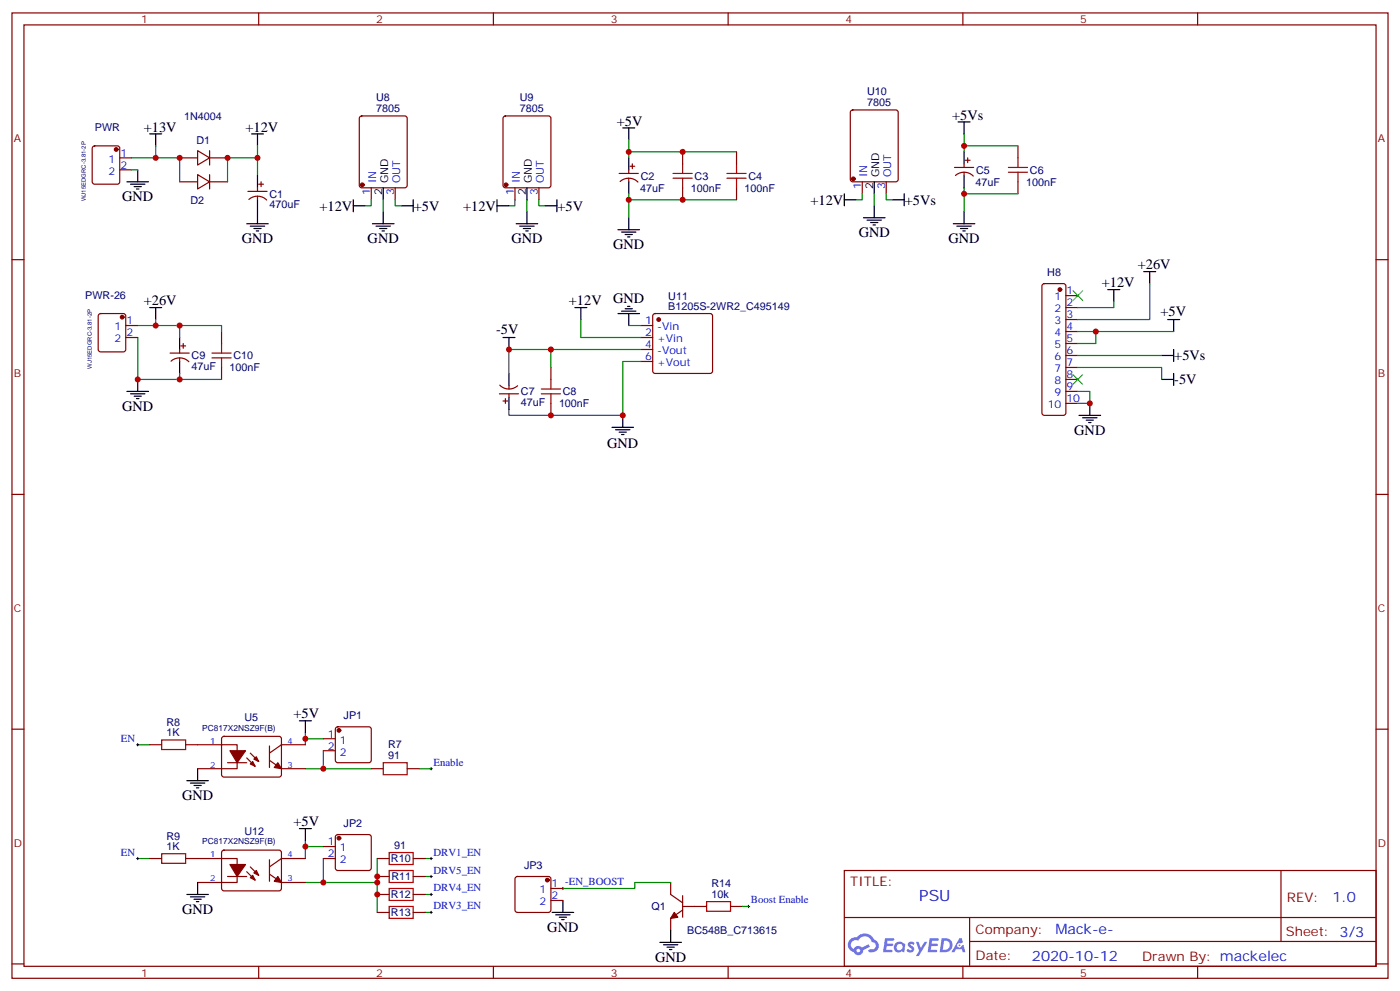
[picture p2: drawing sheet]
<svg xmlns="http://www.w3.org/2000/svg" width="412mm" height="292mm" viewBox="0 0 412 292" stroke-linecap="round" stroke-linejoin="round" font-family="sans-serif">
<g fill="none" stroke="#870000" stroke-width=".35">
<path d="M3.5 3.8h405.4v284.3h-405.4zM7.1 7.3h398.2v277.3h-398.2zM76.2 3.8v3.5M145.3 3.8v3.5M214.5 3.8v3.5M283.6 3.8v3.5M352.8 3.8v3.5M3.5 76.5h3.6M405.3 76.5h3.6M3.5 145.6h3.6M405.3 145.6h3.6M3.5 214.8h3.6"/>
<path d="M405.3 214.8h3.6M248.7 256.4h156.6v28.2h-156.6zM377.3 256.4v20.9M248.7 270.2h156.5M285.6 277.3h119.6M285.6 270.2v14.2M3.5 283.9h3.6M76.2 284.6v3.5M145.3 284.6v3.5M214.5 284.6v3.5M283.6 284.6v3.5M352.8 284.6v3.5"/>
<path d="M405.3 283.9h3.6"/>
</g>
<g fill="#5487ff">
<path d="M267.7 277.6a1.22 1.22 0 0 1 1.7 .2l-.4 .6a.47 .47 0 0 0-.3-.4 .47 .47 0 0 0-.5 .2l.1 .2a1.14 1.14 0 0 1 .8 1.8 1.14 1.14 0 0 1-1.9 0l-.2-.2 .5-.6 .7 .5a.29 .29 0 0 0 .3-.3 .29 .29 0 0 0-.2-.3 1.04 1.04 0 0 1-.6-1.7z"/>
<path d="M260.7 276.3h2.4l.3 .2-.2 .5-1.8 .1-.1 .8h1.5l.3 .4-.3 .4h-1.6l-.2 1.1h1.7l.2 .3-.2 .3-2.6 .1z"/>
<path d="M273.8 276.3h2.4l.3 .2-.1 .5-1.8 .1-.2 .8h1.6l.3 .4-.4 .4h-1.6l-.1 1.1h1.7l.2 .3-.2 .3-2.6 .1z"/>
<path d="M282.6 276.3h.7l.3 1.3-.6 .3a.69 .69 0 0 0-1 .3 .69 .69 0 0 0 .4 .9 .69 .69 0 0 0 .9-.6l.5-.2 .6 2.2h-.8l-.2-.9h-1.8l-.5 .9h-.8z"/>
<path d="M269.8 277.4h.8l.6 1.8 1.1-1.8h.9l-2.6 4.2h-.8l.9-1.5z"/>
<path d="M277.4 276.3l-.6 4.2h1.3a2.11 2.11 0 0 0 2.5-2.1 2.11 2.11 0 0 0-2.5-2.1zM278.1 277.1a1.39 1.39 0 0 1 1.7 1.4 1.39 1.39 0 0 1-1.8 1.3h-.3z"/>
<path d="M263.7 277.9a1.54 1.54 0 0 0-.1 2.2 1.54 1.54 0 0 0 2.2 .1l.6 .3 .3-2.3-.2-.3h-.4a1.49 1.49 0 0 0-2.4 0zM264 278.9a.94 .94 0 0 1 1.8 0 .94 .94 0 0 1-1.8 0z"/>
<path d="M250.4 276.7a2.18 2.18 0 0 0 1.1 3.7 1.44 1.44 0 0 0 1.6 .9 1.44 1.44 0 0 0 1.2-1.4l2-1.1-.5-.7-1.9 1a1.47 1.47 0 0 0-2.4 .4 1.39 1.39 0 0 1-.7-1.9 1.39 1.39 0 0 1 2-.5 2.12 2.12 0 0 1 2.2-1.3 2.12 2.12 0 0 1 1.9 1.7 1.14 1.14 0 0 1 1.1 1.4 1.14 1.14 0 0 1-1.7 .7 .43 .43 0 0 0-.5 .4 .43 .43 0 0 0 .4 .5 1.98 1.98 0 0 0 2.5-1.2 1.98 1.98 0 0 0-1.2-2.6 3.1 3.1 0 0 0-5.3-.6l-.9 .1zM252.3 280a.55 .55 0 0 1 1.1 0 .55 .55 0 0 1-1.1 0z"/>
<circle cx="282.6" cy="278.4" r=".26"/>
</g>
<g fill="none" stroke="#000" stroke-width=".35">
<path d="M44.1 39.4h3.5M45.9 39.4v3.6M74.1 39.4h3.5M75.8 39.4v3.6M183.4 37.7h3.6M185.2 37.7v3.5M282.2 35.9h3.6M284 35.9v3.5M37.4 53.6h6.3M38.5 54.3h4.2M39.5 55h2.1M40.2 55.7h.7"/>
<path d="M40.6 50v3.6M75.8 51.8v3.5M75.8 58.8v7.1M104.1 58.8v3.6M112.9 55.3v3.5M121.7 58.8v3.6M146.4 58.8v3.6M155.2 55.3v3.5M164 58.8v3.6M185.2 46.5v3.5M185.2 53.6v3.5M248.7 58.8h3.5"/>
<path d="M248.7 57.1v3.5M257.5 53.6v3.5M262.8 58.8h3.5M266.3 57.1v3.5M284 44.7v3.6M284 51.8v3.5M72.7 65.9h6.3M73.7 66.6h4.3M74.8 67.3h2.1M75.5 68h.7M104.1 60.6h3.5M109.7 65.9h6.4"/>
<path d="M110.8 66.6h4.2M111.8 67.3h2.1M112.5 68h.7M112.9 62.4v3.5M118.2 60.6h3.5M146.4 60.6h3.5M152 65.9h6.4M153.1 66.6h4.2M154.2 67.3h2.1M154.9 68h.7M155.2 62.4v3.5M160.5 60.6h3.5"/>
<path d="M182 67.7h6.4M183.1 68.4h4.2M184.1 69.1h2.2M184.9 69.8h.7M185.2 64.1v3.6M254.4 64.1h6.3M255.4 64.8h4.2M256.5 65.5h2.1M257.2 66.3h.7M257.5 60.6v3.5M280.8 65.9h6.4M281.9 66.6h4.2"/>
<path d="M282.9 67.3h2.1M283.6 68h.7M284 62.4v3.5M44.1 90.6h3.5M45.9 90.6v3.5M52.9 99.4v3.5M148.2 99.4h3.5M149.9 99.4v3.5M169.3 90.6h3.6M171.1 90.6v3.5M182 92.4h6.4M183.1 91.7h4.2"/>
<path d="M184.1 90.9h2.2M184.9 90.2h.7M185.2 92.4v3.5M326.3 85.3h3.5M328.1 85.3v3.5M336.9 80h3.5M338.7 80v3.5M344 94.1h3.5M345.7 94.1v3.5M37.4 115.3h6.3M38.5 116h4.2M39.5 116.7h2.1"/>
<path d="M40.2 117.4h.7M40.6 111.8v3.5M52.9 106.5v3.5M149.9 110v3.5M149.9 117.1v3.5M321 118.8v3.5M342.2 104.7h3.5M342.2 111.8h3.5M345.7 102.9v3.6M345.7 110v3.5M180.3 125.9h6.3M181.3 126.6h4.3"/>
<path d="M182.4 127.3h2.1M183.1 128h.7M183.4 122.3v3.6M317.9 122.3h6.3M318.9 123h4.2M320 123.8h2.1M320.7 124.5h.7M88.2 212.3h3.5M90 212.3v3.5M55 229.9h6.4M56.1 230.6h4.2M57.1 231.4h2.2"/>
<path d="M57.9 232.1h.7M58.2 226.4v3.5M58.2 259.9v3.6M88.2 244.1h3.5M90 244.1v3.5M55 263.5h6.4M56.1 264.2h4.2M57.1 264.9h2.2M57.9 265.6h.7M162.6 268.7h6.4M163.7 269.5h4.2M164.7 270.2h2.2"/>
<path d="M165.5 270.9h.7M165.8 265.2v3.5M194.4 277.6h6.3M195.4 278.3h4.3M196.5 279h2.1M197.2 279.7h.7M197.6 274v3.6"/>
</g>
<g fill="none" stroke="#870000" stroke-width=".35">
<path d="M106.1 34.4l.4-.3h12.7l.7 .5v20l-.4 .7h-13l-.6-.4-.1-20zM148.4 34.4l.5-.3h12.7l.6 .5 .1 20-.5 .7h-12.9l-.7-.4v-20zM250.7 32.6l.5-.2h12.7l.6 .4 .1 20-.5 .7-12.9 .1-.7-.5v-20zM27.4 43.2l.5-.2h6.7l.5 .2 .2 .5v9.9l-.3 .5-.4 .2h-6.7l-.5-.3-.2-.4v-9.9zM35.3 46.5h3.5M35.3 50h3.5M52.9 46.5h5.3M52.9 53.6h5.3M58.2 44.4l3.5 2.1-3.5 2.1zM58.2 51.4l3.5 2.2-3.5 2.1zM61.7 46.5h5.3M61.7 44.4v4.2"/>
<path d="M61.7 51.4v4.3M61.7 53.6h5.3M73 56.4h5.7M73.3 58.8a3.8 3.8 0 0 1 5.3 .1M75.8 55.3v1.1M75.8 57.8v1M76.2 54.3h1.4M76.9 53.6v1.4M109.4 55.3v3.5M116.4 55.3v3.5M151.7 55.3v3.5M158.7 55.3v3.5"/>
<path d="M182.4 51.1h5.6M182.7 53.5a3.8 3.8 0 0 1 5.2 .1M185.2 50v1.1M185.2 52.5v1.1M185.6 49h1.4M186.3 48.3v1.4M201.1 44.7v3.6M201.1 55.3v3.5M217 44.7v3.6M217 55.3v3.5M254 53.6v3.5M261.1 53.6v3.5"/>
<path d="M281.2 49.3h5.6M281.4 51.7a3.8 3.8 0 0 1 5.3 .2M284 48.3v1M284 50.7v1.1M284.3 47.2h1.5M285 46.5v1.4M299.9 43v3.5M299.9 53.6v3.5M29.2 92.6l.4-.2h6.7l.5 .2 .2 .5v9.8l-.2 .5-.5 .2h-6.7l-.5-.2-.2-.5v-9.8zM37 99.4h3.6M37 95.9h3.6M65.3 97.6v3.6"/>
<path d="M188.7 99.4h3.6M188.7 95.9h3.6M192.5 92.6l.5-.2h16.2l.5 .2 .2 .5v16.2l-.2 .5-.5 .2h-16.2l-.5-.2-.2-.5v-16.2zM307.2 83.7l.4-.2h5.7l.5 .2 .2 .5v37.4l-.3 .5-.4 .2h-5.7l-.5-.2-.2-.5v-37.4zM314 87.1h3.5M314 90.6h3.5M314 94.1h3.5M314 97.6h3.5M50.1 104h5.6M50.4 106.4a3.8 3.8 0 0 1 5.2 .1M52.9 102.9v1.1M52.9 105.4v1.1"/>
<path d="M53.3 101.9h1.4M54 101.2v1.4M65.3 108.2v3.6M147.1 116h5.7M147.2 113.4a3.8 3.8 0 0 0 5.3 .2M148.2 118.1h1.4M148.9 117.4v1.4M149.9 113.5v1.1M149.9 116v1.1M162.3 108.2v3.6M162.3 118.8v3.5M188.7 106.5h3.6"/>
<path d="M188.7 102.9h3.6M314 101.2h3.5M314 104.7h3.5M314 108.2h3.5M314 111.8h3.5M314 115.3h3.5M314 118.8h3.5M44.1 219.4h3.5M54.7 219.4h15.1v7h-11.6M65.5 217.1l.5-.2h16.5l.4 .7-.1 10.9-.6 .4-16.5-.1-.4-.6v-10.6zM79.4 219.7v6.4M90 219.4h-7.1l-3.5 2.4"/>
<path d="M95.2 217.6h3.6M99 214.3l.5-.2h9.2l.5 .2 .2 .5v9.1l-.3 .5-.4 .2h-9.2l-.5-.2-.2-.5v-9.1zM67 224.6h5.7M72.7 223.2l2.4 2.5M73.7 221.8l2.5 2.5M79.4 223.9l3.5 2.5h7.1M95.2 221.1h3.6M109.4 226.4h3.5M119.9 226.4h3.6M44.1 252.9h3.5M54.7 252.9h15.1v7h-11.6M65.5 250.6l.5-.2 16.5 .1 .4 .6-.1 10.9-.6 .4-16.5-.1-.4-.6v-10.6z"/>
<path d="M67 258.2h5.7M72.7 256.8l2.4 2.4M73.7 255.3l2.5 2.5M79.4 257.5l3.5 2.4h7.1M79.4 253.2v6.4M90 252.9h-7.1l-3.5 2.4M95.2 252.9h3.6M95.2 249.3h3.6M99 246l.5-.2h9.2l.5 .2 .2 .5v9.2l-.3 .5-.4 .2h-9.2l-.5-.2-.2-.5v-9.2zM111.1 258.2h3.6M111.1 252.9h3.6M121.7 258.2h3.5"/>
<path d="M121.7 252.9h3.5M151.9 258.4l.5-.2h9.2l.5 .2 .2 .5v9.1l-.3 .5-.4 .2h-9.2l-.5-.2-.2-.5v-9.1zM197.6 259.9v3.6l3.5 2.4M111.1 268.7h3.6M111.1 263.5h3.6M121.7 268.7h3.5M121.7 263.5h3.5M162.3 261.7h3.5M162.3 265.2h3.5M201.1 263.8v6.4M201.1 267h7M201.1 268l-3.5 2.5v3.5"/>
<path d="M215.2 267h3.5"/>
</g>
<g fill="none" stroke="#008700" stroke-width=".35">
<path d="M284 39.4v5.3M38.8 46.5h14.1v7.1M38.8 50h1.8M45.9 43v3.5M75.8 51.8v-5.3h-8.8v7.1M75.8 43v3.5M109.4 58.8v1.8h-1.8M112.9 58.8v3.6M116.4 58.8v1.8h1.8M151.7 58.8v1.8h-1.8M155.2 58.8v3.6M158.7 58.8v1.8h1.8"/>
<path d="M185.2 44.7h31.8M185.2 58.8h31.8M185.2 41.2v5.3M185.2 57.1v7M254 57.1v1.7h-1.8M257.5 57.1v3.5M261.1 57.1v1.7h1.7M284 55.3v7.1M284 43h15.9M284 57.1h15.9M40.6 99.4v12.4h24.7M45.9 94.1v1.8h-5.3"/>
<path d="M45.9 95.9h19.4v1.7M52.9 95.9v3.5M171.1 94.1v5.3h17.6M185.2 95.9h3.5M317.5 97.6h28.2M322.8 97.6v3.6h-5.3M328.1 88.8v1.8h-10.6M338.7 83.5v10.6h-21.2M52.9 110v1.8M162.3 102.9v5.3M188.7 106.5h-5.3v15.8h-33.5v-1.7M188.7 102.9h-38.8v7.1"/>
<path d="M317.5 115.3h3.5v3.5h-3.5M317.5 108.2h24.7v3.6M317.5 104.7h24.7M40.6 219.4h3.5M90 215.8v3.6M90 217.6h5.2M90 226.4h19.4M95.2 221.1v5.3M123.5 226.4h3.5M40.6 252.9h3.5M90 249.3h5.2M90 247.6v5.3"/>
<path d="M95.2 252.9v7M111.1 252.9v7h-21.1M111.1 259.9v8.8M125.2 258.2h1.8M125.2 252.9h1.8M197.6 259.9h-10.6v1.8h-21.2M125.2 263.5h1.8M125.2 268.7h1.8M218.7 267h1.8"/>
</g>
<g fill="none" stroke="#a10000" stroke-width=".35">
<path d="M198.3 52.5h5.6M198.3 51.1h5.6M201.1 48.3v2.8M201.1 52.5v2.8M214.1 52.5h5.7M214.1 51.1h5.7M217 48.3v2.8M217 52.5v2.8M297 50.7h5.7M297 49.3h5.7M299.9 46.5v2.8M299.9 50.7v2.9"/>
<path d="M62.4 105.4h5.7M62.4 104h5.7M65.3 101.2v2.8M65.3 105.4v2.8M159.5 116h5.6M159.5 114.6h5.6M162.3 111.8v2.8M162.3 116v2.8M47.6 217.9h7.1v2.9h-7.1zM112.9 224.6h7v3.6h-7zM47.6 251.5h7.1v2.8h-7.1zM114.7 256.4h7v3.5h-7z"/>
<path d="M114.7 251.1h7v3.5h-7zM114.7 267h7v3.5h-7zM114.7 261.7h7v3.5h-7zM208.1 265.6h7.1v2.8h-7.1z"/>
</g>
<g fill="#870000" stroke="#870000" stroke-width=".35">
<path d="M81.8 258.2l1.1 1.7-2.1-.3z"/>
<path d="M74.4 257.8l.7 1.4-1.4-.7z"/>
<path d="M74.8 257.1l.7-.7 .7 1.4z"/>
<path d="M67.7 254.6h4.6l-2.5 3.6z"/>
<path d="M81.8 224.6l1.1 1.8-2.1-.3z"/>
<path d="M73.7 225l.7-.7 .7 1.4z"/>
<path d="M74.8 223.6l.7-.7 .7 1.4z"/>
<path d="M67.7 221.1h4.6l-2.5 3.5z"/>
<path d="M198.6 268.7l1.1 1.5-2.1 .3z"/>
<circle cx="106.7" cy="54.4" r=".53"/>
<circle cx="149" cy="54.4" r=".53"/>
<circle cx="251.4" cy="52.7" r=".53"/>
<circle cx="194" cy="94.1" r=".53"/>
<circle cx="312.2" cy="85.3" r=".53"/>
<circle cx="161.2" cy="259.2" r=".53"/>
<circle cx="99.8" cy="215.1" r=".53"/>
<circle cx="99.8" cy="246.9" r=".53"/>
<circle cx="36" cy="93.4" r=".53"/>
<circle cx="34.2" cy="44" r=".53"/>
</g>
<g fill="none" stroke="#000" stroke-width=".29">
<path d="M40.2 219.4h.7M40.6 219v.7M126.6 226.4h.8M127 226.1v.7M40.2 252.9h.7M40.6 252.5v.7M126.6 258.2h.8M126.6 252.9h.8M127 252.5v.7M127 257.8v.7M126.6 268.7h.8M126.6 263.5h.8"/>
<path d="M127 263.1v.7M127 268.4v.7M165.5 261.7h.7M165.8 261.3v.7M220.1 267h.7M220.5 266.6v.7"/>
</g>
<path d="M316.1 85.7l2.8 2.8M318.9 85.7l-2.8 2.8M316.1 110.3l2.8 2.9M318.9 110.3l-2.8 2.9" fill="none" stroke="#3c3" stroke-width=".35"/>
<g fill="#c00">
<circle cx="52.9" cy="46.5" r=".88"/>
<circle cx="67" cy="46.5" r=".88"/>
<circle cx="75.8" cy="46.5" r=".88"/>
<circle cx="185.2" cy="44.7" r=".88"/>
<circle cx="185.2" cy="58.8" r=".88"/>
<circle cx="201.1" cy="44.7" r=".88"/>
<circle cx="201.1" cy="58.8" r=".88"/>
<circle cx="284" cy="43" r=".88"/>
<circle cx="284" cy="57.1" r=".88"/>
<circle cx="183.4" cy="122.3" r=".88"/>
<circle cx="162.3" cy="122.3" r=".88"/>
<circle cx="162.3" cy="102.9" r=".88"/>
<circle cx="149.9" cy="102.9" r=".88"/>
<circle cx="45.9" cy="95.9" r=".88"/>
<circle cx="40.6" cy="111.8" r=".88"/>
<circle cx="52.9" cy="95.9" r=".88"/>
<circle cx="52.9" cy="111.8" r=".88"/>
<circle cx="111.1" cy="263.5" r=".88"/>
<circle cx="111.1" cy="259.9" r=".88"/>
<circle cx="111.1" cy="258.2" r=".88"/>
<circle cx="95.3" cy="259.9" r=".88"/>
<circle cx="90" cy="249.3" r=".88"/>
<circle cx="90" cy="217.6" r=".88"/>
<circle cx="95.3" cy="226.4" r=".88"/>
<circle cx="45.9" cy="46.5" r=".88"/>
<circle cx="321" cy="118.8" r=".88"/>
<circle cx="322.8" cy="97.6" r=".88"/>
</g>
<text font-size="4.6" fill="#00f" x="270.8" y="265.4">PSU</text>
<g font-size="4.2">
<text x="280.5" y="35.2">+5Vs</text>
<text x="42.3" y="38.7">+13V</text>
<text x="72.3" y="38.7">+12V</text>
<text x="181.7" y="37">+5V</text>
<text x="36" y="59.2">GND</text>
<text x="94.1" y="62">+12V</text>
<text x="121.9" y="62">+5V</text>
<text x="136.4" y="62">+12V</text>
<text x="164.2" y="62">+5V</text>
<text x="238.7" y="60.3">+12V</text>
<text x="266.5" y="60.3">+5Vs</text>
<text x="71.3" y="71.5">GND</text>
<text x="108.3" y="71.5">GND</text>
<text x="150.6" y="71.5">GND</text>
<text x="252.9" y="69.8">GND</text>
<text x="279.4" y="71.5">GND</text>
<text x="180.6" y="73.3">GND</text>
<text x="335.1" y="79.3">+26V</text>
<text x="42.3" y="89.9">+26V</text>
<text x="167.6" y="89.9">+12V</text>
<text x="180.6" y="89.1">GND</text>
<text x="324.6" y="84.6">+12V</text>
<text x="341.8" y="92.9">+5V</text>
<text x="146.1" y="98.3">-5V</text>
<text x="345.9" y="106.1">+5Vs</text>
<text x="345.9" y="113.1">-5V</text>
<text x="36" y="120.9">GND</text>
<text x="178.9" y="131.9">GND</text>
<text x="316.4" y="128">GND</text>
<text x="86.4" y="211.6">+5V</text>
<text x="53.6" y="235.6">GND</text>
<text x="86.4" y="243.3">+5V</text>
<text x="53.6" y="269.1">GND</text>
<text x="161.2" y="274.4">GND</text>
<text x="193" y="283.2">GND</text>
</g>
<g font-size="4.2" fill="#00f">
<text x="392.5" y="265.7">1.0</text>
<text x="310.9" y="275.2">Mack-e-</text>
<text x="304" y="283">2020-10-12</text>
</g>
<g font-size="3.9" fill="#800">
<text x="250.5" y="261">TITLE:</text>
<text x="379.1" y="265.7">REV:</text>
<text x="287.4" y="275.2">Company:</text>
<text x="378.7" y="275.8">Sheet: 3/3</text>
<text x="287.4" y="282.9">Date:</text>
<text x="336.4" y="282.9">Drawn By: mackelec</text>
</g>
<g font-size="3.2" fill="#800">
<text x="41.6" y="6.8">1</text>
<text x="110.8" y="6.8">2</text>
<text x="179.9" y="6.8">3</text>
<text x="249.1" y="6.8">4</text>
<text x="318.2" y="6.8">5</text>
<text x="4.1" y="41.9">A</text>
<text x="405.9" y="41.9">A</text>
<text x="4.1" y="111.1">B</text>
<text x="405.9" y="111.1">B</text>
<text x="4.1" y="180.2">C</text>
<text x="405.9" y="180.2">C</text>
<text x="4.1" y="249.3">D</text>
<text x="405.9" y="249.3">D</text>
<text x="41.6" y="287.6">1</text>
<text x="110.8" y="287.6">2</text>
<text x="179.9" y="287.6">3</text>
<text x="249.1" y="287.6">4</text>
<text x="318.2" y="287.6">5</text>
</g>
<g font-size="3.2" fill="#000080">
<text x="110.8" y="29.9">U8</text>
<text x="153.1" y="29.9">U9</text>
<text x="255.4" y="28.1">U10</text>
<text x="54.2" y="35.3">1N4004</text>
<text x="110.8" y="33.1">7805</text>
<text x="153.1" y="33.1">7805</text>
<text x="255.4" y="31.3">7805</text>
<text x="27.9" y="38.6">PWR</text>
<text x="57.9" y="42.3">D1</text>
<text x="188.7" y="52.9">C2</text>
<text x="204.6" y="52.9">C3</text>
<text x="220.5" y="52.9">C4</text>
<text x="287.5" y="51.2">C5</text>
<text x="303.4" y="51.1">C6</text>
<text x="56.1" y="60">D2</text>
<text x="79.4" y="58.2">C1</text>
<text x="188.6" y="56.5">47uF</text>
<text x="203.5" y="56.5">100nF</text>
<text x="219.3" y="56.5">100nF</text>
<text x="287.4" y="54.7">47uF</text>
<text x="302.2" y="54.7">100nF</text>
<text x="79.4" y="61.4">470uF</text>
<text x="308.5" y="81.2">H8</text>
<text x="25.1" y="88">PWR-26</text>
<text x="196.8" y="88.2">U11</text>
<text x="196.8" y="91.2">B1205S-2WR2_C495149</text>
<text x="56.4" y="105.9">C9</text>
<text x="68.8" y="105.8">C10</text>
<text x="56.4" y="109">47uF</text>
<text x="67.7" y="109.4">100nF</text>
<text x="153.5" y="119.6">47uF</text>
<text x="153.5" y="116.4">C7</text>
<text x="164.7" y="120">100nF</text>
<text x="165.8" y="116.4">C8</text>
<text x="49.1" y="213.8">R8</text>
<text x="72" y="212.3">U5</text>
<text x="101.2" y="211.7">JP1</text>
<text x="49" y="216.9">1K</text>
<text x="114.3" y="220.4">R7</text>
<text x="114.3" y="223.6">91</text>
<text x="72" y="245.8">U12</text>
<text x="101.2" y="243.5">JP2</text>
<text x="49" y="250.4">1K</text>
<text x="49.1" y="247.3">R9</text>
<text x="116.1" y="250">91</text>
<text x="115.2" y="254">R10</text>
<text x="154.4" y="255.8">JP3</text>
<text x="115.3" y="259.3">R11</text>
<text x="209.6" y="261.4">R14</text>
<text x="115.2" y="269.9">R13</text>
<text x="115.2" y="264.6">R12</text>
<text x="191.9" y="268">Q1</text>
<text x="209.6" y="264.5">10k</text>
<text x="202.5" y="275.2">BC548B_C713615</text>
</g>
<g font-size="3.2" fill="#00f">
<text x="32" y="47.9">1</text>
<text x="35.5" y="46.1">1</text>
<text x="32" y="51.4">2</text>
<text x="35.5" y="49.7">2</text>
<text x="255.4" y="52.2" transform="rotate(-90 255.4 52.2)">IN</text>
<text x="262.5" y="52.2" transform="rotate(-90 262.5 52.2)">OUT</text>
<text x="109" y="57.5" transform="rotate(-90 109 57.5)">1</text>
<text x="110.8" y="54" transform="rotate(-90 110.8 54)">IN</text>
<text x="116.1" y="57.5" transform="rotate(-90 116.1 57.5)">3</text>
<text x="117.8" y="54" transform="rotate(-90 117.8 54)">OUT</text>
<text x="151.3" y="57.5" transform="rotate(-90 151.3 57.5)">1</text>
<text x="153.1" y="54" transform="rotate(-90 153.1 54)">IN</text>
<text x="158.4" y="57.5" transform="rotate(-90 158.4 57.5)">3</text>
<text x="160.2" y="54" transform="rotate(-90 160.2 54)">OUT</text>
<text x="253.6" y="55.7" transform="rotate(-90 253.6 55.7)">1</text>
<text x="260.7" y="55.7" transform="rotate(-90 260.7 55.7)">3</text>
<text x="310.6" y="88.5">1</text>
<text x="314.1" y="86.7">1</text>
<text x="37.2" y="95.5">1</text>
<text x="190.1" y="95.5">1</text>
<text x="310.6" y="92">2</text>
<text x="310.6" y="95.5">3</text>
<text x="314.1" y="90.2">2</text>
<text x="314.1" y="93.8">3</text>
<text x="33.7" y="97.3">1</text>
<text x="33.7" y="100.8">2</text>
<text x="37.2" y="99.1">2</text>
<text x="190.1" y="99.1">2</text>
<text x="193.6" y="100.8">+Vin</text>
<text x="193.6" y="97.3">-Vin</text>
<text x="310.6" y="99.1">4</text>
<text x="314.1" y="97.3">4</text>
<text x="314.1" y="100.8">5</text>
<text x="190.1" y="106.1">6</text>
<text x="190.1" y="102.6">4</text>
<text x="193.6" y="107.9">+Vout</text>
<text x="193.6" y="104.4">-Vout</text>
<text x="310.6" y="102.6">5</text>
<text x="310.6" y="106.1">6</text>
<text x="314.1" y="104.4">6</text>
<text x="314.1" y="107.9">7</text>
<text x="310.6" y="109.6">7</text>
<text x="310.6" y="113.2">8</text>
<text x="314.1" y="111.4">8</text>
<text x="310.6" y="116.7">9</text>
<text x="314.1" y="114.9">9</text>
<text x="314.1" y="118.5">10</text>
<text x="308.6" y="120.2">10</text>
<text x="35.6" y="218.5">EN</text>
<text x="96.6" y="217.2">1</text>
<text x="96.6" y="220.8">2</text>
<text x="100.1" y="219">1</text>
<text x="100.1" y="222.5">2</text>
<text x="127.7" y="225.5">Enable</text>
<text x="35.6" y="252">EN</text>
<text x="96.6" y="249">1</text>
<text x="100.1" y="250.8">1</text>
<text x="127.7" y="252">DRV1_EN</text>
<text x="96.6" y="252.5">2</text>
<text x="100.1" y="254.3">2</text>
<text x="127.7" y="257.3">DRV5_EN</text>
<text x="127.7" y="262.6">DRV4_EN</text>
<text x="159" y="263.1">1</text>
<text x="162.5" y="261.3">1 -EN_BOOST</text>
<text x="127.7" y="267.9">DRV3_EN</text>
<text x="159" y="266.6">2</text>
<text x="162.5" y="264.9">2</text>
<text x="221.2" y="266.1">Boost Enable</text>
</g>
<g font-size="3.2">
<text x="258.9" y="52.2" transform="rotate(-90 258.9 52.2)">GND</text>
<text x="112.5" y="57.5" transform="rotate(-90 112.5 57.5)">2</text>
<text x="114.3" y="54" transform="rotate(-90 114.3 54)">GND</text>
<text x="154.9" y="57.5" transform="rotate(-90 154.9 57.5)">2</text>
<text x="156.6" y="54" transform="rotate(-90 156.6 54)">GND</text>
<text x="257.2" y="55.7" transform="rotate(-90 257.2 55.7)">2</text>
</g>
<g font-size="2.5" fill="#000080">
<text x="59.6" y="215.2">PC817X2NSZ9F(B)</text>
<text x="59.6" y="248.7">PC817X2NSZ9F(B)</text>
</g>
<g font-size="2.5" fill="#00f">
<text x="61.9" y="219">1</text>
<text x="84.7" y="219">4</text>
<text x="61.9" y="226.1">2</text>
<text x="84.7" y="226.1">3</text>
<text x="61.9" y="252.5">1</text>
<text x="84.7" y="252.5">4</text>
<text x="61.9" y="259.6">2</text>
<text x="84.7" y="259.6">3</text>
</g>
<g font-size="1.8" fill="#000080">
<text x="25.3" y="59.3" transform="rotate(-90 25.3 59.3)">WJ15EDGRC-3.81-2P</text>
<text x="27.1" y="108.7" transform="rotate(-90 27.1 108.7)">WJ15EDGRC-3.81-2P</text>
</g>
</svg>
